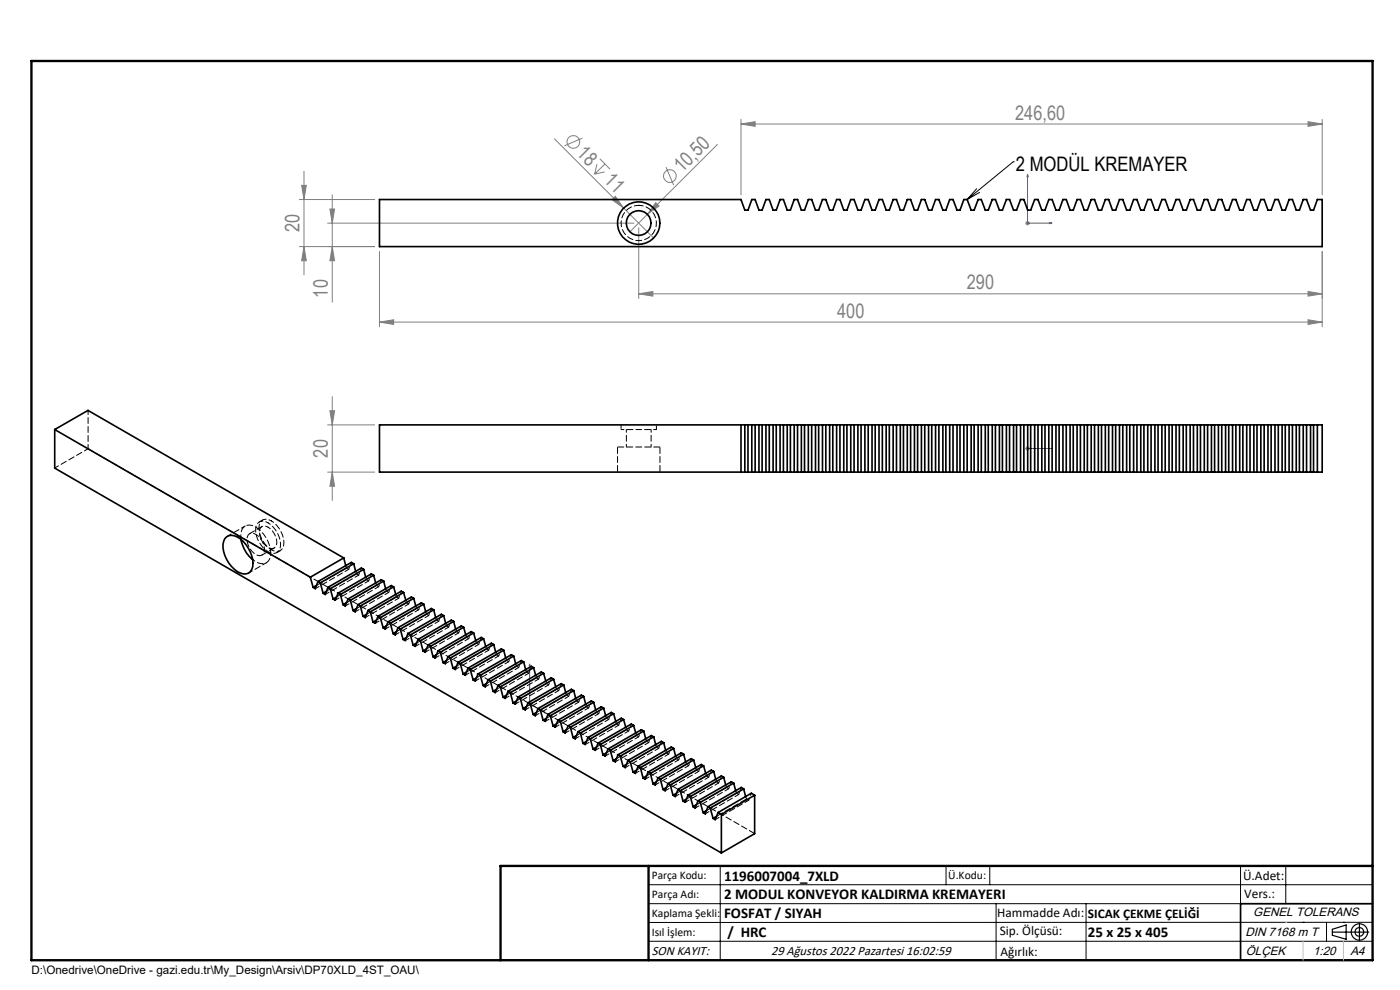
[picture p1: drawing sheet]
<svg xmlns="http://www.w3.org/2000/svg" width="297mm" height="210mm" viewBox="0 0 297 210" stroke-linecap="round" stroke-linejoin="round" font-family="sans-serif">
<g fill="none" stroke="#808080" stroke-width=".21">
<path d="M64 39.3h1l-.5 3zM64.5 36.3v22M117.6 29.4l21.1 21.1M123.5 29.3l-3.8 1.6M126.6 34.8l-.4 2.1M127.2 33.7l2.2 2.2M128.3 36.5l-2.1 .4M128.3 34.8l-2.1 2.1M141.3 35.4l1.6 3.9M152.2 30.6l-14.9 14.9M157.2 26.3l3-.5v1zM157.2 25.3v16"/>
<path d="M157.2 26.3h123.3M277.5 25.8l3 .5-3 .5zM280.5 25.3v16M63.5 42.3h16M64.5 52.3l.5 3h-1zM69.5 47.3h65M70 44.3h1l-.5 3zM70.5 52.3l.5 3h-1zM70.5 41.3v22.8M79.5 52.3h-16M80.5 53.3v16M129.8 42.4l.7-.7 1.8 2.4z"/>
<path d="M135.5 48.3v15M137.3 45.5l-3.7 3.7M139.1 43l.7 .7-2.5 1.8zM217.5 47.3h1M217.6 47l.7 .7M218 46.8v1M218.3 47l-.7 .7M280.5 53.3v16M80.5 68.3l3-.5v1zM80.5 68.3h200M135.5 62.3l3-.5v1zM135.5 62.3h145"/>
<path d="M277.5 67.8l3 .5-3 .5zM277.5 61.8l3 .5-3 .5zM69.5 90.1h10M70 87.1h1l-.5 3zM70.5 84.1v22M217.5 95.1h1M217.6 94.8l.7 .7M218 94.6v1M218.3 94.8l-.7 .7M69.5 100.1h10M70.5 100.1l.5 3h-1zM111.9 149.3h1"/>
<path d="M112 148.9l.7 .7M112.4 148.8v1M112.7 148.9l-.7 .7"/>
<circle cx="121.6" cy="30.1" r="1.35"/>
<circle cx="142.1" cy="37.4" r="1.35"/>
</g>
<g fill="none" stroke="#000" stroke-width=".25">
<path d="M282.6 197.7h7.8M282.6 197.1l3-.9v3l-3-.8zM288.4 195.8v3.8M106.2 203.7h185"/>
<circle cx="288.4" cy="197.7" r="1.74"/>
<circle cx="288.4" cy="197.7" r=".93"/>
</g>
<path d="M218 37l.1 .5h-.2zM218 37v10.3h5.2M222.6 47.2l.6 .1-.6 .1zM217.9 95.1h.2zM218 95.1h5.2M218 95.1h.1M223.2 95.1h-.6h.6M112.4 140.9l.1 .4-.2-.1zM112.4 140.9v8.4l3.6 2.1M115.6 151.1l.4 .3-.4-.1z" fill="none" stroke="#00f" stroke-width=".21"/>
<g fill="none" stroke="#000" stroke-width=".21">
<path d="M214.9 34.3h.1M214.9 34.3l-9.7 8M207.2 40l-2 2.3M207.8 40.8l-2.6 1.5M137.6 187.7h153.6M137.6 191.7h153.6M137.6 199.7h153.6M152.8 183.7v20M200.7 183.7v4M210 183.7v4M211.3 191.7v12M230.4 191.7v12"/>
<path d="M263.2 183.7v20M272.8 183.7v8M276.4 195.6h.1M281.4 195.6v4.1M285 195.6h.1M291.2 195.6l-153.6 .1"/>
</g>
<path d="M291.2 191.7h-28v12" fill="none" stroke="#000" stroke-width=".35"/>
<path d="M6.7 12.9h284.5v190.8h-284.5zM137.6 183.7v20M291.2 183.7h-185v20" fill="none" stroke="#000" stroke-width=".5"/>
<path d="M276.4 199.7v4M285 199.7v4" fill="none" stroke="#c0c0c0" stroke-width=".21"/>
<path d="M272.8 195.6h.1" fill="none" stroke="#c0c0c0" stroke-width=".25"/>
<g fill="#00f">
<path d="M222.6 47.2l.6 .1-.6 .1zM218 37l.1 .5h-.2z"/>
<path d="M115.6 151.1l.4 .3-.4-.1zM112.4 140.9l.1 .4-.2-.1zM222.6 95.1h.6zM217.9 95.1h.2z"/>
</g>
<g fill="#808080">
<path d="M129.8 42.4l.7-.7 1.8 2.4z"/>
<path d="M139.1 43l.7 .7-2.5 1.8z"/>
<path d="M277.5 67.8l3 .5-3 .5zM80.5 68.3l3-.5v1zM277.5 25.8l3 .5-3 .5zM157.2 26.3l3-.5v1z"/>
<path d="M135.5 62.3l3-.5v1zM277.5 61.8l3 .5-3 .5z"/>
<path d="M64.5 52.3l.5 3h-1zM64 39.3h1l-.5 3zM70.5 100.1l.5 3h-1zM70 87.1h1l-.5 3z"/>
<path d="M70 44.3h1l-.5 3zM70.5 52.3l.5 3h-1z"/>
</g>
<g fill="none" stroke="#000" stroke-width=".35">
<path d="M80.5 42.3h76.7l.8 2.3h.7l.8-2.3h.7l.8 2.3h.7l.8-2.3h.7l.8 2.3h.7l.8-2.3h.7l.8 2.3h.7l.8-2.3h.7l.8 2.3h.7l.8-2.3h.7l.8 2.3h.7l.8-2.3h.7l.8 2.3h.7l.8-2.3h.7l.8 2.3h.7l.8-2.3h.7l.8 2.3h.7l.8-2.3h.7l.8 2.3h.7l.8-2.3h.7l.8 2.3h.7l.8-2.3h.7l.8 2.3h.7l.8-2.3h.7l.8 2.3h.7l.8-2.3h.7l.8 2.3h.7l.8-2.3h.7l.8 2.3h.7l.8-2.3h.7l.8 2.3h.7l.8-2.3h.7l.8 2.3h.7l.8-2.3h.7l.8 2.3h.7l.8-2.3h.7l.8 2.3h.7l.8-2.3h.7l.8 2.3h.7l.8-2.3h.7l.8 2.3h.7l.8-2.3h.7l.8 2.3h.7l.8-2.3h.7l.8 2.3h.7l.8-2.3h.7l.8 2.3h.7l.8-2.3h.7l.8 2.3h.7l.8-2.3h.7l.8 2.3h.7l.8-2.3h.7l.8 2.3h.7l.8-2.3h.7l.8 2.3h.7l.8-2.3h.7l.8 2.3h.7l.8-2.3h.7l.8 2.3h.7l.8-2.3h.7l.8 2.3h.7l.8-2.3h.7l.8 2.3h.7l.8-2.3h.7l.8 2.3h.7l.8-2.3h.7l.8 2.3h.7l.8-2.3h.7l.8 2.3h.7l.8-2.3h.7l.8 2.3h.7l.8-2.3h.7l.8 2.3h.7l.8-2.3h.7l.8 2.3h.7l.8-2.3h.7l.8 2.3h.7l.8-2.3h.7l.8 2.3h.7l.8-2.3h.7l.8 2.3h.7l.8-2.3h1v10h-200zM11.6 91.1l54.2 31.3M11.6 91.1v8.2l141.4 81.6M11.6 91.1l7.1-4 54.2 31.2M80.5 90.1h200v10h-200zM157.2 90.1v10M158 90.1v10M158.7 90.1v10M159.5 90.1v10M160.2 90.1v10M161 90.1v10M161.7 90.1v10"/>
<path d="M162.5 90.1v10M163.2 90.1v10M164 90.1v10M164.7 90.1v10M165.5 90.1v10M166.2 90.1v10M167 90.1v10M167.7 90.1v10M168.5 90.1v10M169.2 90.1v10M170 90.1v10M170.7 90.1v10"/>
<path d="M171.5 90.1v10M172.2 90.1v10M173 90.1v10M173.7 90.1v10M174.5 90.1v10M175.2 90.1v10M176 90.1v10M176.7 90.1v10M177.5 90.1v10M178.2 90.1v10M179 90.1v10M179.7 90.1v10"/>
<path d="M180.5 90.1v10M181.2 90.1v10M182 90.1v10M182.7 90.1v10M183.5 90.1v10M184.2 90.1v10M185 90.1v10M185.7 90.1v10M186.5 90.1v10M187.2 90.1v10M188 90.1v10M188.7 90.1v10"/>
<path d="M189.5 90.1v10M190.2 90.1v10M191 90.1v10M191.7 90.1v10M192.5 90.1v10M193.2 90.1v10M194 90.1v10M194.7 90.1v10M195.5 90.1v10M196.2 90.1v10M197 90.1v10M197.7 90.1v10"/>
<path d="M198.5 90.1v10M199.2 90.1v10M200 90.1v10M200.7 90.1v10M201.5 90.1v10M202.2 90.1v10M203 90.1v10M203.7 90.1v10M204.5 90.1v10M205.2 90.1v10M206 90.1v10M206.7 90.1v10"/>
<path d="M207.5 90.1v10M208.2 90.1v10M209 90.1v10M209.7 90.1v10M210.5 90.1v10M211.2 90.1v10M212 90.1v10M212.7 90.1v10M213.5 90.1v10M214.2 90.1v10M215 90.1v10M215.7 90.1v10"/>
<path d="M216.5 90.1v10M217.2 90.1v10M218 90.1v10M218.7 90.1v10M219.5 90.1v10M220.2 90.1v10M221 90.1v10M221.7 90.1v10M222.5 90.1v10M223.2 90.1v10M224 90.1v10M224.7 90.1v10"/>
<path d="M225.5 90.1v10M226.2 90.1v10M227 90.1v10M227.7 90.1v10M228.5 90.1v10M229.2 90.1v10M230 90.1v10M230.7 90.1v10M231.5 90.1v10M232.2 90.1v10M233 90.1v10M233.7 90.1v10"/>
<path d="M234.5 90.1v10M235.2 90.1v10M236 90.1v10M236.7 90.1v10M237.5 90.1v10M238.2 90.1v10M239 90.1v10M239.7 90.1v10M240.5 90.1v10M241.2 90.1v10M242 90.1v10M242.7 90.1v10"/>
<path d="M243.5 90.1v10M244.2 90.1v10M245 90.1v10M245.7 90.1v10M246.5 90.1v10M247.2 90.1v10M248 90.1v10M248.7 90.1v10M249.5 90.1v10M250.2 90.1v10M251 90.1v10M251.7 90.1v10"/>
<path d="M252.5 90.1v10M253.2 90.1v10M254 90.1v10M254.7 90.1v10M255.5 90.1v10M256.2 90.1v10M257 90.1v10M257.7 90.1v10M258.5 90.1v10M259.2 90.1v10M260 90.1v10M260.7 90.1v10"/>
<path d="M261.5 90.1v10M262.2 90.1v10M263 90.1v10M263.7 90.1v10M264.5 90.1v10M265.2 90.1v10M266 90.1v10M266.7 90.1v10M267.5 90.1v10M268.2 90.1v10M269 90.1v10M269.7 90.1v10"/>
<path d="M270.5 90.1v10M271.2 90.1v10M272 90.1v10M272.7 90.1v10M273.5 90.1v10M274.2 90.1v10M275 90.1v10M275.7 90.1v10M276.5 90.1v10M277.2 90.1v10M278 90.1v10M278.7 90.1v10"/>
<path d="M279.5 90.1v10M47.7 114.3a2.2 2.2 0 0 1 3.3 0 7 7 0 0 1 2.6 5.9 1.77 1.77 0 0 1-2.6 1.4 6.5 6.5 0 0 1-3.6-6.8zM51.1 114.4l.1 .5a7.2 7.2 0 0 0 2.4 3.8M72.9 118.3l-7.1 4.1M72.9 118.3l.4 1.7M75 119.6l-.5-.3-7 4.1M75 119.6l-7.1 4M75 119.6l.5 1.6M65.8 122.4l.6 2.2M67.1 124.2l-.7 .4M67.5 123.4l-.6 1.5-.5-.3M67.5 123.4l.4 .2"/>
<path d="M67.9 123.6l.6 2.2M69.3 125.4l-.8 .4M69.6 124.6l.5 .3M69.6 124.6l-.6 1.5-.5-.3M70.1 124.9l.6 2.2M71.4 126.6l-.7 .5M71.7 125.8l.5 .3M71.7 125.8l-.6 1.5-.4-.2M72.2 126.1l.6 2.2M73.5 127.8l-.7 .5M73.8 127.1l.5 .2M73.8 127.1l-.6 1.4-.4-.2"/>
<path d="M74.3 127.3l.6 2.2M75.6 129.1l-.7 .4M76 128.3l.4 .2M76 128.3l-.6 1.5-.5-.3M76.4 128.5l.6 2.2M77.2 120.8l-.5-.3-7.1 4.1M77.2 120.8l-7.1 4.1M77.2 120.8l.4 1.6M77.8 130.3l-.8 .4M78.1 129.5l-.6 1.5-.5-.3M78.1 129.5l.5 .3M78.6 129.8l.5 2.2"/>
<path d="M79.3 122l-.5-.3-7.1 4.1M79.3 122l-7.1 4.1M79.3 122l.4 1.6M79.9 131.5l-.8 .5M80.2 130.7l.5 .3M80.2 130.7l-.6 1.5-.5-.2M80.7 131l.6 2.2M81.4 123.3l-.5-.3-7.1 4.1M81.4 123.3l-7.1 4M81.4 123.3l.4 1.6M82 132.7l-.7 .5M82.3 131.9l.5 .3"/>
<path d="M82.3 131.9l-.6 1.5-.4-.2M82.8 132.2l.6 2.2M83.5 124.5l-.5-.3-7 4.1M83.5 124.5l-7.1 4M83.5 124.5l.5 1.6M84.1 134l-.7 .4M84.4 133.2l.5 .2M84.4 133.2l-.5 1.5-.5-.3M84.9 133.4l.6 2.2M85.6 125.7l-.5-.3-7 4.1M85.6 125.7l-7 4.1M85.6 125.7l.5 1.6"/>
<path d="M86.3 135.2l-.8 .4M86.5 134.4l-.5 1.5-.5-.3M86.5 134.4l.6 .3M87.1 134.7l.5 2.1M87.8 126.9l-7.1 4.1M87.8 126.9l.4 1.6M87.8 126.9l-.5-.3-7.1 4.1M88.4 136.4l-.8 .4M88.7 135.6l.5 .3M88.7 135.6l-.6 1.5-.5-.3M89.2 135.9l.5 2.2M89.9 128.2l-.5-.3-7.1 4"/>
<path d="M89.9 128.2l-7.1 4M89.9 128.2l.4 1.6M90.5 137.6l-.8 .5M90.8 136.8l.5 .3M90.8 136.8l-.6 1.6-.5-.3M91.3 137.1l.6 2.2M92 129.4l-.5-.3-7.1 4.1M92 129.4l-7.1 4M92 129.4l.4 1.6M92.6 138.9l-.7 .4M92.9 138.1l-.6 1.5-.4-.3M92.9 138.1l.5 .3"/>
<path d="M93.4 138.4l.6 2.1M94.1 130.6l-.5-.3-7.1 4.1M94.1 130.6l-7 4.1M94.1 130.6l.4 1.6M95 139.3l.5 .3M95 139.3l-.5 1.5-.5-.3M95.5 139.6l.6 2.1M96.2 131.8l-7 4.1M96.2 131.8l.5 1.6M96.2 131.8l-.5-.3-7 4.1M98.4 133.1l-.5-.3-7.1 4M98.4 133.1l-7.1 4"/>
<path d="M98.4 133.1l.4 1.6M100.5 134.3l-.5-.3-7.1 4.1M100.5 134.3l-7.1 4.1M100.5 134.3l.4 1.6M102.6 135.5l-.5-.3-7.1 4.1M102.6 135.5l-7.1 4.1M102.6 135.5l.4 1.6M104.7 136.7l-.5-.3-7 4.1M104.7 136.7l-7.1 4.1M104.7 136.7l.5 1.7M106.9 137.9l-.5-.3-7.1 4.1M106.9 137.9l-7.1 4.1"/>
<path d="M106.9 137.9l.4 1.7M109 139.2l-7.1 4.1M109 139.2l.4 1.6M109 139.2l-.5-.3-7.1 4.1M94.7 140.1l-.7 .4M96.8 141.3l-.7 .4M97.2 140.5l.4 .3M97.2 140.5l-.6 1.5-.5-.3M97.6 140.8l.6 2.2M99 142.5l-.8 .5M99.3 141.7l.5 .3M99.3 141.7l-.6 1.6-.5-.3"/>
<path d="M99.8 142l.6 2.2M101.1 143.8l-.7 .4M101.4 143l-.6 1.5-.4-.3M101.4 143l.5 .3M101.9 143.3l.6 2.1M103.2 145l-.7 .4M103.5 144.2l.5 .3M103.5 144.2l-.6 1.5-.4-.3M104 144.5l.6 2.1M105.3 146.2l-.7 .4M105.7 145.4l.5 .3M105.7 145.4l-.6 1.5-.5-.3"/>
<path d="M106.2 145.7l.5 2.2M107.5 147.5l-.8 .4M107.8 146.6l.5 .3M107.8 146.6l-.6 1.6-.5-.3M108.3 146.9l.5 2.2M109.6 148.7l-.8 .4M109.9 147.9l.5 .3M109.9 147.9l-.6 1.5-.5-.3M110.4 148.2l.5 2.1M111.1 140.4l-.5-.3-7.1 4.1M111.1 140.4l-7.1 4.1M111.1 140.4l.4 1.6"/>
<path d="M111.7 149.9l-.8 .4M112 149.1l.5 .3M112 149.1l-.6 1.5-.5-.3M112.5 149.4l.6 2.1M113.2 141.6l-.5-.3-7 4.1M113.2 141.6l-7 4.1M113.2 141.6l.4 1.7M113.8 151.1l-.7 .4M114.1 150.3l.5 .3M114.1 150.3l-.5 1.5-.5-.3M114.6 150.6l.6 2.2M115.3 142.8l-.5-.3-7 4.1"/>
<path d="M115.3 142.8l-7 4.1M115.3 142.8l.5 1.7M115.9 152.4l-.7 .4M116.2 151.5l-.5 1.5-.5-.2M116.2 151.5l.5 .3M116.7 151.8l.6 2.2M117.4 144.1l-.5-.3-7 4.1M117.4 144.1l-7 4.1M117.4 144.1l.5 1.6M118.1 153.6l-.8 .4M118.4 152.8l-.6 1.5-.5-.3M118.4 152.8l.5 .3"/>
<path d="M118.9 153.1l.6 2.1M119.6 145.3l-7.1 4.1M119.6 145.3l.4 1.6M119.6 145.3l-.5-.3-7.1 4.1M120.2 154.8l-.7 .4M120.5 154l.5 .3M120.5 154l-.6 1.5-.4-.3M121 154.3l.6 2.1M121.7 146.5l-.5-.3-7.1 4.1M121.7 146.5l-7.1 4.1M121.7 146.5l.4 1.7M122.3 156l-.7 .4"/>
<path d="M122.6 155.2l.5 .3M122.6 155.2l-.6 1.5-.4-.3M123.1 155.5l.6 2.2M123.8 147.7l-7.1 4.1M123.8 147.7l.4 1.7M123.8 147.7l-.5-.2-7.1 4M124.4 157.3l-.7 .4M124.7 156.4l.5 .3M124.7 156.4l-.6 1.5-.4-.2M125.2 156.7l.6 2.2M125.9 149l-.5-.3-7 4.1M125.9 149l-7 4.1"/>
<path d="M125.9 149l.5 1.6M126.5 158.5l-.7 .4M126.9 157.6l.5 .3M126.9 157.6l-.6 1.6-.5-.3M127.4 157.9l.5 2.2M128.1 150.2l-.5-.3-7.1 4.1M128.1 150.2l-7.1 4.1M128.1 150.2l.4 1.6M128.7 159.7l-.8 .4M129 158.9l.5 .3M129 158.9l-.6 1.5-.5-.3M129.5 159.2l.6 2.2"/>
<path d="M130.2 151.4l-.5-.3-7.1 4.1M130.2 151.4l-7.1 4.1M130.2 151.4l.4 1.6M132.3 152.6l-.5-.2-7.1 4M132.3 152.6l-7.1 4.1M132.3 152.6l.5 1.7M134.4 153.9l-.5-.3-7 4M134.4 153.9l-7 4M134.4 153.9l.5 1.6M136.6 155.1l-.5-.3-7.1 4.1M136.6 155.1l-7.1 4.1M136.6 155.1l.4 1.6"/>
<path d="M138.7 156.3l-7.1 4.1M138.7 156.3l.4 1.6M138.7 156.3l-.5-.3-7.1 4.1M140.8 157.5l-.5-.2-7.1 4M140.8 157.5l-7.1 4.1M140.8 157.5l.4 1.7M142.9 158.8l-7 4M142.9 158.8l.4 1.6M142.9 158.8l-.5-.3-7 4.1M145 160l-.5-.3-7 4.1M145 160l-7 4.1M145 160l.5 1.6"/>
<path d="M130.8 160.9l-.7 .5M131.1 160.1l-.6 1.5-.4-.2M131.1 160.1l.5 .3M131.6 160.4l.6 2.2M132.9 162.1l-.7 .5M133.2 161.3l-.6 1.5-.4-.2M133.2 161.3l.5 .3M133.7 161.6l.6 2.2M135 163.4l-.7 .4M135.4 162.6l.5 .2M135.4 162.6l-.6 1.5-.5-.3M135.9 162.8l.5 2.2"/>
<path d="M137.2 164.6l-.8 .4M137.5 163.8l.5 .3M137.5 163.8l-.6 1.5-.5-.3M138 164.1l.5 2.2M139.3 165.8l-.8 .5M139.6 165l.5 .3M139.6 165l-.6 1.5-.5-.2M140.1 165.3l.6 2.2M141.4 167l-.7 .5M141.7 166.2l.5 .3M141.7 166.2l-.6 1.5-.4-.2M142.2 166.5l.6 2.2"/>
<path d="M143.5 168.3l-.7 .4M143.8 167.5l-.5 1.5-.5-.3M143.8 167.5l.5 .2M144.3 167.7l.6 2.2M145.6 169.5l-.7 .4M145.9 168.7l.5 .3M145.9 168.7l-.5 1.5-.5-.3M146.4 169l.6 2.1M147.1 161.2l-7 4.1M147.1 161.2l.5 1.6M147.1 161.2l-.5-.3-7 4.1M147.7 170.7l-.7 .4"/>
<path d="M148.1 169.9l-.6 1.5-.5-.3M148.1 169.9l.5 .3M148.6 170.2l.6 2.2M149.3 162.4l-.5-.2-7.1 4M149.3 162.4l-7.1 4.1M149.3 162.4l.4 1.7M149.9 171.9l-.7 .5M150.2 171.1l.5 .3M150.2 171.1l-.6 1.5-.4-.2M150.7 171.4l.6 2.2M151.4 163.6l-7.1 4.1M151.4 163.6l.4 1.7"/>
<path d="M151.4 163.6l-.5-.2-7.1 4.1M152 173.2l-.7 .4M152.3 172.4l.7 .3M152.3 172.4l-.6 1.5-.4-.3M153 172.7v8.2M153.5 164.9l-.5-.3-7.1 4.1M153.5 164.9l-7.1 4.1M153.5 164.9l.5 1.6M155.6 166.1l-7 4.1M155.6 166.1l.5 1.6M155.6 166.1l-.4-.3-7.1 4.1M157.8 167.3l-7.1 4.1"/>
<path d="M157.8 167.3l.4 1.7M157.8 167.3l-.5-.3-7.1 4.1M160.1 168.7l-7.1 4M160.1 168.7l-.7-.4-7.1 4.1M160.1 168.7v8.1l-7.1 4.1"/>
<circle cx="135.5" cy="47.3" r="2.63"/>
<circle cx="135.5" cy="47.3" r="4.5"/>
</g>
<path d="M135.5 43.6a3.8 3.8 0 0 1 3.4 5.3 3.8 3.8 0 0 1-6.3 .7 3.8 3.8 0 0 1 2.1-6h.8M57.4 117.3a6.7 6.7 0 0 0-3.9-5.8 1.79 1.79 0 0 0-2.4 1.8v1.1" fill="none" stroke="#000" stroke-width=".21" stroke-dasharray="1.3 .6" stroke-dashoffset=".3"/>
<g fill="none" stroke="#000" stroke-width=".21" stroke-dasharray="1.3 .6">
<path d="M73.4 120l.1 .5M73.5 120.5l.5 .3M75.5 121.2l.1 .5M75.6 121.7l.5 .3M77.6 122.4l.1 .6M77.7 123l.5 .2M79.7 123.6l.2 .6M79.9 124.2l.4 .2M81.8 124.9l.2 .5M82 125.4l.5 .3M84 126.1l.1 .5M84.1 126.6l.5 .3"/>
<path d="M86.1 127.3l.1 .6M86.2 127.9l.5 .2M88.2 128.5l.2 .6M88.4 129.1l.4 .2M90.3 129.8l.2 .5M90.5 130.3l.4 .3M92.4 131l.2 .5M92.6 131.5l.5 .3M94.6 132.2l.1 .6M94.7 132.8l.5 .2M96.7 133.4l.1 .6M96.8 134l.5 .2"/>
<path d="M98.8 134.7l.2 .5M99 135.2l.4 .3M100.9 135.9l.2 .5M101.1 136.4l.4 .3M103.1 137.1l.1 .5M103.2 137.6l.5 .3M105.2 138.3l.1 .6M105.3 138.9l.5 .2M107.3 139.6l.1 .5M107.4 140.1l.5 .3M109.4 140.8l.2 .5M109.6 141.3l.4 .3"/>
<path d="M111.5 142l.2 .5M111.7 142.5l.5 .3M113.7 143.2l.1 .6M113.8 143.8l.5 .2M115.8 144.5l.1 .5M115.9 145l.5 .3M117.9 145.7l.2 .5M118.1 146.2l.4 .3M120 146.9l.2 .5M120.2 147.4l.4 .3M122.1 148.1l.2 .6M122.3 148.7l.5 .2"/>
<path d="M124.3 149.4l.1 .5M124.4 149.9l.5 .3M126.4 150.6l.1 .5M126.5 151.1l.5 .3M128.5 151.8l.2 .5M128.7 152.3l.4 .3M130.6 153l.2 .6M130.8 153.6l.4 .2M132.8 154.2l.1 .6M132.9 154.8l.5 .3M134.9 155.5l.1 .5M135 156l.5 .3"/>
<path d="M137 156.7l.1 .5M137.1 157.2l.5 .3M139.1 157.9l.2 .6M139.3 158.5l.4 .2M141.2 159.1l.2 .6M141.4 159.7l.5 .3M143.4 160.4l.1 .5M143.5 160.9l.5 .3M145.5 161.6l.1 .5M145.6 162.1l.5 .3M147.6 162.8l.1 .6M147.7 163.4l.5 .2"/>
<path d="M149.7 164l.2 .6M149.9 164.6l.4 .3M151.8 165.3l.2 .5M152 165.8l.5 .3M154 166.5l.1 .5M154.1 167l.5 .3M156.1 167.7l.1 .6M156.2 168.3l.5 .2M158.2 168.9l.2 .6M158.4 169.5l.4 .3M160.1 176.8l-141.4-81.6"/>
</g>
<g fill="none" stroke="#000" stroke-width=".21" stroke-dasharray="1.3 .6" stroke-dashoffset="-.2">
<path d="M73.5 120.5l-6.3 3.7M75.6 121.7l-6.3 3.7M77.7 123l-6.3 3.6M79.9 124.2l-6.4 3.6M82 125.4l-6.3 3.7M84.1 126.6l-6.3 3.7M86.2 127.9l-6.3 3.6M88.4 129.1l-6.4 3.6M90.5 130.3l-6.4 3.7M92.6 131.5l-6.3 3.7M94.7 132.8l-6.3 3.6M96.8 134l-6.3 3.6"/>
<path d="M99 135.2l-6.4 3.7M101.1 136.4l-6.4 3.7M103.2 137.6l-6.3 3.7M105.3 138.9l-6.3 3.6M107.4 140.1l-6.3 3.7M109.6 141.3l-6.4 3.7M111.7 142.5l-6.3 3.7M113.8 143.8l-6.3 3.6M115.9 145l-6.3 3.7M118.1 146.2l-6.4 3.7M120.2 147.4l-6.4 3.7M122.3 148.7l-6.3 3.6"/>
<path d="M124.4 149.9l-6.3 3.7M126.5 151.1l-6.3 3.7M128.7 152.3l-6.4 3.7M130.8 153.6l-6.4 3.6M132.9 154.8l-6.3 3.7M135 156l-6.3 3.7M137.1 157.2l-6.3 3.7M139.3 158.5l-6.4 3.6M141.4 159.7l-6.4 3.7M143.5 160.9l-6.3 3.7M145.6 162.1l-6.3 3.7M147.7 163.4l-6.3 3.6"/>
<path d="M149.9 164.6l-6.4 3.6M152 165.8l-6.3 3.7M154.1 167l-6.3 3.7M156.2 168.3l-6.3 3.6M158.4 169.5l-6.4 3.6"/>
</g>
<g fill="none" stroke="#000" stroke-width=".21" stroke-dasharray="1.3 .6" stroke-dashoffset=".4">
<path d="M18.7 87v8.2M18.7 95.2l-7.1 4.1M52 111.6l-3.7 2.1M55.7 110.3l-.7 .4M58.7 117.2l.8-.4M52.8 121.5l3.7-2.1M74 120.8l-7.1 4.1M76.1 122l-7.1 4.1M78.2 123.2l-7.1 4.1M80.3 124.4l-7 4.1M82.5 125.7l-7.1 4.1M84.6 126.9l-7.1 4.1"/>
<path d="M86.7 128.1l-7.1 4.1M88.8 129.3l-7.1 4.1M90.9 130.6l-7 4.1M93.1 131.8l-7.1 4.1M95.2 133l-7.1 4.1M97.3 134.2l-7.1 4.1M99.4 135.5l-7 4.1M101.5 136.7l-7 4.1M103.7 137.9l-7.1 4.1M105.8 139.1l-7.1 4.1M107.9 140.4l-7.1 4.1M110 141.6l-7 4.1"/>
<path d="M112.2 142.8l-7.1 4.1M114.3 144l-7.1 4.1M116.4 145.3l-7.1 4M118.5 146.5l-7.1 4.1M120.6 147.7l-7 4.1M122.8 148.9l-7.1 4.1M124.9 150.2l-7.1 4M127 151.4l-7.1 4.1M129.1 152.6l-7 4.1M131.2 153.8l-7 4.1M133.4 155.1l-7.1 4M135.5 156.3l-7.1 4.1"/>
<path d="M137.6 157.5l-7.1 4.1M139.7 158.7l-7 4.1M141.9 160l-7.1 4M144 161.2l-7.1 4.1M146.1 162.4l-7.1 4.1M148.2 163.6l-7.1 4.1M150.3 164.9l-7 4M152.5 166.1l-7.1 4.1M154.6 167.3l-7.1 4.1M156.7 168.5l-7.1 4.1M158.8 169.8l-7 4"/>
</g>
<g fill="none" stroke="#000" stroke-width=".21" stroke-dasharray="1.3 .6" stroke-dashoffset=".8">
<path d="M74 120.8l.5-1.5M76.1 122l.6-1.5M78.2 123.2l.6-1.5M80.3 124.4l.6-1.5M82.5 125.7l.5-1.5M84.6 126.9l.6-1.5M86.7 128.1l.6-1.5M88.8 129.3l.6-1.5M90.9 130.6l.6-1.5M93.1 131.8l.5-1.5M95.2 133l.6-1.5M97.3 134.2l.6-1.5"/>
<path d="M99.4 135.5l.6-1.5M101.5 136.7l.6-1.5M103.7 137.9l.5-1.5M105.8 139.1l.6-1.5M107.9 140.4l.6-1.5M110 141.6l.6-1.5M112.2 142.8l.5-1.5M114.3 144l.6-1.5M116.4 145.3l.6-1.5M118.5 146.5l.6-1.5M120.6 147.7l.6-1.5M122.8 148.9l.5-1.5"/>
<path d="M124.9 150.2l.6-1.5M127 151.4l.6-1.5M129.1 152.6l.6-1.5M131.2 153.8l.6-1.5M133.4 155.1l.5-1.5M135.5 156.3l.6-1.5M137.6 157.5l.6-1.5M139.7 158.7l.6-1.5M141.9 160l.5-1.5M144 161.2l.6-1.5M146.1 162.4l.6-1.5M148.2 163.6l.6-1.5"/>
<path d="M150.3 164.9l.6-1.5M152.5 166.1l.5-1.5M154.6 167.3l.6-1.5M156.7 168.5l.6-1.5M158.8 169.8l.6-1.5"/>
</g>
<path d="M131.8 91.1h3.7M132.9 91.1v3.7M135.5 91.1h3.8M138.1 94.8v-3.7M53.6 118.7a2.37 2.37 0 0 0 3.3 .4l.3-.5 .2-1.3M56.1 116.5a3.5 3.5 0 0 0-2.8-3.4 1.31 1.31 0 0 0-.8 1.9 3.5 3.5 0 0 0 2.7 2.9 1.14 1.14 0 0 0 .9-1.4M56.9 111.8a1.13 1.13 0 0 0-1.3-.1 1.13 1.13 0 0 0-.6 1.2 3.5 3.5 0 0 0 2.8 3.5 1.31 1.31 0 0 0 .9-2 4.2 4.2 0 0 0-1.8-2.6M56.9 110.9a5.4 5.4 0 0 1 2.4 5.6 1.67 1.67 0 0 1-2.7 .3 5.5 5.5 0 0 1-2.3-5.1 1.56 1.56 0 0 1 2.6-.8M57.6 110.5a5.4 5.4 0 0 1 2.4 5.6 1.67 1.67 0 0 1-2.7 .3 5.5 5.5 0 0 1-2.3-5.1 1.56 1.56 0 0 1 2.6-.8" fill="none" stroke="#000" stroke-width=".21" stroke-dasharray="1.3 .6" stroke-dashoffset=".7"/>
<path d="M55.6 111.7l-2.7 1.5M55.6 117.7l2.6-1.5" fill="none" stroke="#000" stroke-width=".21" stroke-dasharray="1.3 .6" stroke-dashoffset=".1"/>
<path d="M131 94.8v5.3M140 94.8h-9M140 100.1v-5.3" fill="none" stroke="#000" stroke-width=".21" stroke-dasharray="1.3 .6" stroke-dashoffset="-.1"/>
<path d="M131.8 90.1v1M139.3 91.1v-1" fill="none" stroke="#000" stroke-width=".21" stroke-dasharray="1.3 .6" stroke-dashoffset=".5"/>
<g font-size="4.2" fill="#808080">
<text x="215.4" y="25.4">246,60</text>
<text x="122.2" y="32.7" transform="rotate(45 122.2 32.7)">18</text>
<text x="128" y="38.5" transform="rotate(45 128 38.5)">11</text>
<text x="144.7" y="36.8" transform="rotate(-45 144.7 36.8)">10,50</text>
<text x="63.6" y="49.2" transform="rotate(-90 63.6 49.2)">20</text>
<text x="69.6" y="63.1" transform="rotate(-90 69.6 63.1)">10</text>
<text x="205.1" y="61.4">290</text>
<text x="177.6" y="67.4">400</text>
<text x="69.6" y="97" transform="rotate(-90 69.6 97)">20</text>
</g>
<text font-size="4.2" x="215.5" y="36.4">2 MODÜL KREMAYER</text>
<g font-size="3.2">
<text x="153.6" y="190.8">2 MODUL KONVEYOR KALDIRMA KREMAYERI</text>
<text x="153.6" y="186.8">1196007004_7XLD</text>
<text x="153.6" y="194.8">FOSFAT / SIYAH</text>
<text x="154.3" y="198.8">/ HRC</text>
<text x="230.8" y="198.7">25 x 25 x 405</text>
</g>
<g font-size="2.8">
<text x="263.7" y="186.7">Ü.Adet:</text>
<text x="263.9" y="190.5">Vers.:</text>
<text x="211.5" y="194.5">Hammadde Adı:</text>
<text x="230.8" y="194.7">SICAK ÇEKME ÇELİĞİ</text>
<text x="138.3" y="202.6">SON KAYIT:</text>
<text x="163.6" y="202.6">29 Ağustos 2022 Pazartesi 16:02:59</text>
<text x="212.1" y="198.4">Sip. Ölçüsü:</text>
<text x="212.2" y="202.7">Ağırlık:</text>
</g>
<g font-size="2.6">
<text x="265.9" y="194.4">GENEL TOLERANS</text>
<text x="264.2" y="198.5">DIN 7168 m T</text>
<text x="264.3" y="202.6">ÖLÇEK</text>
<text x="278.5" y="202.6">1:20</text>
<text x="286.5" y="202.6">A4</text>
</g>
<g font-size="2.5">
<text x="138.3" y="186.4">Parça Kodu:</text>
<text x="138.3" y="190.5">Parça Adı:</text>
<text x="201.2" y="186.5">Ü.Kodu:</text>
<text x="138.3" y="194.5">Kaplama Şekli:</text>
<text x="138.3" y="198.6">Isıl İşlem:</text>
<text x="6.7" y="206.7">D:\Onedrive\OneDrive - gazi.edu.tr\My_Design\Arsiv\DP70XLD_4ST_OAU\</text>
</g>
</svg>
